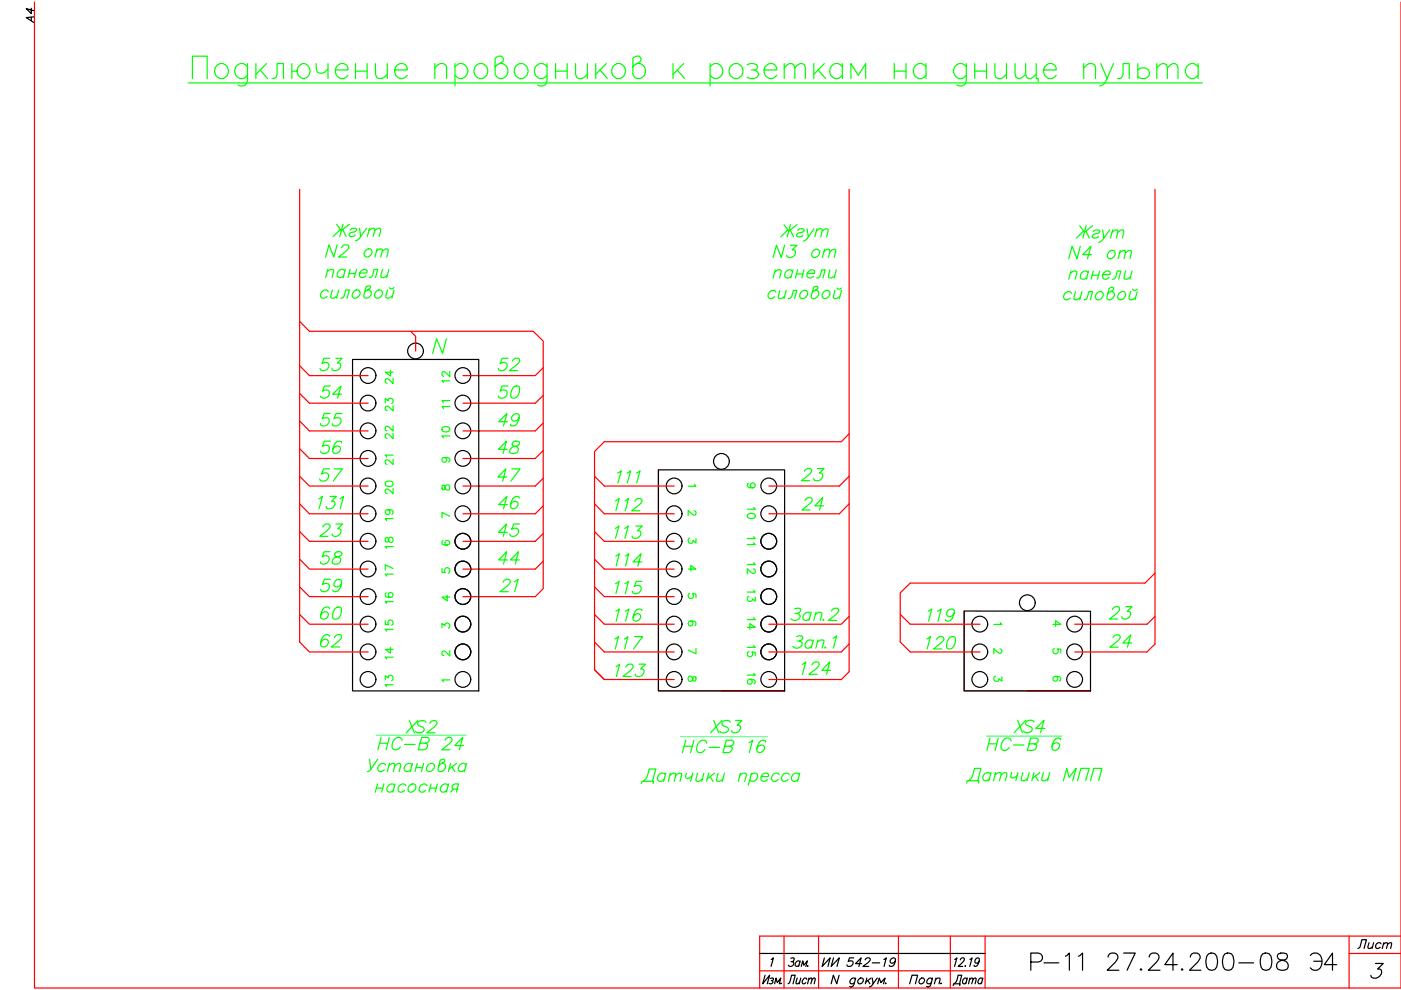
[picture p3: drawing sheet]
<svg xmlns="http://www.w3.org/2000/svg" width="297mm" height="210mm" viewBox="0 0 297 210" stroke-linecap="round" stroke-linejoin="round" font-family="sans-serif">
<path d="M7.3 .4v209.1h153.8M297 .4v209.1h-135.9M166.2 198.5v11M173.6 198.5v11M190.5 198.5v11M201.5 198.5v11M208.9 198.5v11M297 198.5h-135.9v11M161.1 205.8h47.8M286 202.2h11" fill="none" stroke="#f00" stroke-width=".25"/>
<g fill="none" stroke="#000" stroke-width=".25">
<path d="M161.1 202.2h47.8M162.2 206.8l-.5 1.8 1.5-1.8-.5 1.8M163.4 207.4h.6a.39 .39 0 0 1-.5 .5M163.5 203.4l.5-.3-.5 1.8M163.7 207.9l.2 .4-.2 .2h-.6M164.2 208.6l.3-1.2 .3 .9 .8-.9-.4 1.2M167.7 203.2h.7l-.1 .5-.3 .2a.58 .58 0 0 1 0 .9 .58 .58 0 0 1-.8-.1M167.7 203.9h.3M169.6 204a.6 .6 0 0 0-.8-.1 .6 .6 0 0 0-.2 .8l.4 .2 .4-.2M169.7 203.7l-.4 1.2M169.9 204.9l.3-1.2 .2 1 .8-1-.4 1.2M177.9 206.8l-.5 1.8-.7-1.8-.5 1.8"/>
<path d="M181.3 207.7a.64 .64 0 0 0-.9-.1 .64 .64 0 0 0 .1 1l.7-.3M181.4 207.4l-.4 1.4a.6 .6 0 0 1-.7 .4l-.1-.1M182.1 207.7a.54 .54 0 0 1 .4-.3 .54 .54 0 0 1 .5 .3 .68 .68 0 0 1-.3 .7 .68 .68 0 0 1-.8-.1zM183.8 207.4l-.3 1.2M184 207.9l.4 .7M184.7 207.4l-1.2 .9M184.9 207.4l.2 1.2 .9-1.2M185.1 208.6l-.2 .4-.6 .2M186.1 208.6l.3-1.2 .4 .9 .8-.9-.3 1.2M187.8 208.4l-.1 .2 .2-.1M192.9 208.6l.5-1.8h1.1l-.4 1.8M195 207.7a.6 .6 0 0 1 .9-.3 .68 .68 0 0 1-.1 1 .68 .68 0 0 1-1-.1z"/>
<path d="M197.6 207.7a.64 .64 0 0 0-.9-.1 .64 .64 0 0 0 .1 1l.7-.3M197.7 207.4l-.4 1.4a.58 .58 0 0 1-.8 .3M198.3 207.7l.6-.3h.4l-.2 1.2M198.4 207.4l-.3 1.2M202.4 203.4l.5-.3-.5 1.8M203.6 203.5l.4-.4 .5 .2-.2 .5-1.2 1.1h1M205.6 203.4l.5-.3-.5 1.8M207.6 203.7l-.1 .3a.46 .46 0 0 1-.7 .1 .66 .66 0 0 1 0-.7 .66 .66 0 0 1 .7-.2 1.42 1.42 0 0 1-.8 1.7l-.2-.1v-.1"/>
</g>
<!-- layer: 1-DIM -->
<path d="M39.9 17.6h215" fill="none" stroke="#0f0" stroke-width=".25"/>
<!-- layer: 0 -->
<g fill="none" stroke="#000" stroke-width=".25">
<path d="M74.7 76.2h26.8v70.3h-26.8zM139.6 99.6h26.8v46.9h-26.8zM204.4 129.6h26.8v16.9h-26.8z"/>
<circle cx="78" cy="79.6" r="1.67"/>
<circle cx="88.1" cy="74.4" r="1.67"/>
<circle cx="98.1" cy="79.6" r="1.67"/>
<circle cx="78" cy="85.5" r="1.67"/>
<circle cx="78" cy="91.3" r="1.67"/>
<circle cx="78" cy="97.2" r="1.67"/>
<circle cx="98.1" cy="97.2" r="1.67"/>
<circle cx="98.1" cy="85.5" r="1.67"/>
<circle cx="98.1" cy="91.3" r="1.67"/>
<circle cx="153" cy="97.8" r="1.67"/>
<circle cx="78" cy="103" r="1.67"/>
<circle cx="78" cy="114.8" r="1.67"/>
<circle cx="78" cy="108.9" r="1.67"/>
<circle cx="98.1" cy="114.8" r="1.67"/>
<circle cx="98.1" cy="103" r="1.67"/>
<circle cx="98.1" cy="108.9" r="1.67"/>
<circle cx="142.9" cy="114.8" r="1.67"/>
<circle cx="142.9" cy="108.9" r="1.67"/>
<circle cx="142.9" cy="103" r="1.67"/>
<circle cx="163" cy="103" r="1.67"/>
<circle cx="163" cy="114.8" r="1.67"/>
<circle cx="163" cy="108.9" r="1.67"/>
<circle cx="78" cy="138.2" r="1.67"/>
<circle cx="78" cy="132.3" r="1.67"/>
<circle cx="78" cy="126.5" r="1.67"/>
<circle cx="78" cy="120.6" r="1.67"/>
<circle cx="98.1" cy="120.6" r="1.67"/>
<circle cx="98.1" cy="138.2" r="1.67"/>
<circle cx="98.1" cy="126.5" r="1.67"/>
<circle cx="98.1" cy="132.3" r="1.67"/>
<circle cx="142.9" cy="138.2" r="1.67"/>
<circle cx="142.9" cy="132.3" r="1.67"/>
<circle cx="142.9" cy="126.5" r="1.67"/>
<circle cx="142.9" cy="120.6" r="1.67"/>
<circle cx="163" cy="132.3" r="1.67"/>
<circle cx="163" cy="120.6" r="1.67"/>
<circle cx="163" cy="126.5" r="1.67"/>
<circle cx="163" cy="138.2" r="1.67"/>
<circle cx="207.7" cy="138.2" r="1.67"/>
<circle cx="207.7" cy="132.3" r="1.67"/>
<circle cx="217.8" cy="127.8" r="1.67"/>
<circle cx="227.8" cy="138.2" r="1.67"/>
<circle cx="227.8" cy="132.3" r="1.67"/>
<circle cx="78" cy="144.1" r="1.67"/>
<circle cx="98.1" cy="144.1" r="1.67"/>
<circle cx="142.9" cy="144.1" r="1.67"/>
<circle cx="163" cy="144.1" r="1.67"/>
<circle cx="207.7" cy="144.1" r="1.67"/>
<circle cx="227.8" cy="144.1" r="1.67"/>
</g>
<g fill="none" stroke="#f00" stroke-width=".25">
<path d="M63.5 40.1v96l2.1 2.1h12.4M180 40.1v102.3l-1.6 1.7h-15.4M244.9 40.1v96.4l-1.7 1.7h-15.3M63.5 68.1l2.1 2.1h47.5l2.1 2.1v52.5l-1.7 1.7h-15.3M63.5 77.5l2.1 2.1h12.4M115.2 77.9l-1.7 1.7h-15.3M63.5 95.1l2.1 2.1h12.4M63.5 89.3l2.1 2.1h12.4M63.5 83.4l2.1 2.1h12.4M115.2 95.5l-1.7 1.7h-15.3M115.2 89.7l-1.7 1.7h-15.3M115.2 83.8l-1.7 1.7h-15.3"/>
<path d="M139.6 99.6v46.9h26.8h-13.4M180 92l-1.6 1.7h-50.3l-2 2v46.3l2 2.1M63.5 118.5l2.1 2.2h12.4M63.5 101l2.1 2.1h12.4M63.5 112.7l2.1 2.1h12.4M63.5 106.8l2.1 2.1h12.4M115.2 119l-1.7 1.7h-15.3M115.2 113.1l-1.7 1.7h-15.3M115.2 101.4l-1.7 1.7h-15.3M115.2 107.2l-1.7 1.7h-15.3M126.1 118.5l2 2.2h14.8M126.1 112.7l2 2.1h14.8"/>
<path d="M126.1 101l2 2.1h14.8M126.1 106.8l2 2.1h14.8M180 101l-2 2.1h-15M180 106.8l-2 2.1h-15M63.5 124.4l2.1 2.1h12.4M63.5 130.3l2.1 2h12.4M126.1 124.4l2 2.1h14.8M126.1 136.1l2 2.1h14.8M126.1 130.3l2 2h14.8M163 138.2h15.4M180 130.7l-1.6 1.6h-15.4M190.9 130.3l2.1 2h14.8"/>
<path d="M204.4 129.6v16.9h26.8h-13.4M244.9 121.5l-2.1 2.1h-49.8l-2.1 2.1v10.4l2.1 2.1h14.8M244.9 130.7l-1.7 1.6h-15.3M126.1 142l2 2.1M128.1 144.1h14.8"/>
</g>
<!-- layer: Layer1 -->
<path d="M79.7 155.9h19.1M144.3 156.2h18.4M209.2 156.1h16" fill="none" stroke="#0ff" stroke-width=".25"/>
<g fill="none" stroke="#0f0" stroke-width=".25">
<path d="M69.4 57.6l.7-.5 .6 .1-.3 1.7M69.5 57.1l-.5 1.8M71.4 47.6l.9 1.3 1.8-1.3M71.5 51.9l-.7 2.6-1-2.6-.8 2.6M72.2 48.7l-1.6 1.4M72.3 48.9h.1M72.4 52.5l.1-.1a.94 .94 0 0 1 1.4-.3 .97 .97 0 0 1-.6 1.2l-1.5 1.2h1.7M72.7 48.7l.7 1.4M72.7 47.6l-.7 2.5M73.1 57.5a.91 .91 0 0 0-1-.3 .91 .91 0 0 0-.6 .9 .64 .64 0 0 0 .3 .7 .64 .64 0 0 0 .7-.1l.4-.2M73.2 57.1l-.4 1.8M74 58h1.4"/>
<path d="M74.2 48.8a.83 .83 0 0 1 1.4 0l-.4 .4-.7 .1a.55 .55 0 0 0-.5 .7 1.04 1.04 0 0 0 1.3-.2M74.2 57.1l-.4 1.8M75.6 57.1l-.5 1.8M76.2 48.4l.3 1.7 1.2-1.7M76.3 57.9h1.5a.48 .48 0 0 0-.3-.8 .99 .99 0 0 0-1.2 .6 .99 .99 0 0 0 .3 1.2h.4l.6-.4M76.5 50.1a1.35 1.35 0 0 1-1.1 .9M77.5 53.1a.76 .76 0 0 1 1.2-.2 .76 .76 0 0 1-.1 1.2 .79 .79 0 0 1-1.4 0v-.3zM78.2 48.9l.8-.5 .4 .1-.3 1.6M78.3 58.9l.5-.2 .2-.4 .3-1.2h.8l-.5 1.8M78.3 48.4l-.4 1.7M79.4 48.9l.8-.5 .5 .1v.4l-.3 1.2M79.8 53.3l.8-.5 .5 .1-.4 1.6"/>
<path d="M80 52.8l-.5 1.7M81.1 53.3l.7-.5 .5 .1v.4l-.3 1.2M81.1 57.1l-.3 1.6 .6 .2 .7-.6M82.5 57.1l-.5 1.8M164.2 57.7l.8-.5 .6 .1-.3 1.6M164.4 57.2l-.5 1.7M166.2 47.6l1 1.4 1.8-1.4M166.4 52l-.8 2.6-1-2.6-.7 2.6M167 48.7l-1.4 1.5M167.2 49h.1M167.5 48.7l.8 1.5M167.6 52h1.4l-1 1 .6 .1a1.09 1.09 0 0 1-.4 1.3 1.09 1.09 0 0 1-1.3 0l-.1-.3"/>
<path d="M167.6 47.6l-.7 2.6M168 57.6a.91 .91 0 0 0-1.1-.3 .91 .91 0 0 0-.5 .9l.2 .6a.9 .9 0 0 0 1.2-.2M168.1 57.2l-.4 1.7M168.9 58.1h1.4M169.1 57.2l-.5 1.7M169.1 48.9a.98 .98 0 0 1 1.4-.3l-.2 .5-1.2 .4-.2 .4a.83 .83 0 0 0 1.4 0M170.5 57.2l-.5 1.7M171.1 48.5l.3 1.7 1.2-1.7M171.1 58h1.6a.54 .54 0 0 0-.3-.8 1.19 1.19 0 0 0-1.3 1.4 .83 .83 0 0 0 1.4 0M171.4 50.2a1.5 1.5 0 0 1-1.1 .9M172.4 53.2a.82 .82 0 0 1 1.4 0 1 1 0 0 1-.5 1.2 1 1 0 0 1-1.2-.2v-.3zM173.1 49l.7-.5 .5 .1-.3 1.6"/>
<path d="M173.1 58.9l.6-.1 .5-1.6h.7l-.4 1.7M173.2 48.5l-.5 1.7M174.3 49l.8-.5 .4 .1 .1 .4-.4 1.2M174.7 53.4l.8-.6 .4 .2 .1 .4-.4 1.2M174.8 52.8l-.4 1.8M176 53.4l.7-.6 .5 .2-.3 1.6M176 57.2l-.3 1.6 .6 .1 .7-.4M177.3 57.2l-.4 1.7M226.9 58l.8-.5 .6 .1-.3 1.6M227.1 57.5l-.5 1.7M228.9 47.9l1 1.3 1.7-1.3M229.1 52.2l-.8 2.6-1-2.6-.7 2.6"/>
<path d="M229.7 49l-1.5 1.5M229.9 49.2h.1M230.2 49l.8 1.5M230.3 47.9l-.7 2.6M230.7 57.8a.91 .91 0 0 0-1-.3 .91 .91 0 0 0-.6 .9v.5a.78 .78 0 0 0 1.3-.1M230.8 57.5l-.5 1.7M231.4 54h-1.8l1.7-1.8-.7 2.6M231.5 58.3h1.4M231.8 49.1a.83 .83 0 0 1 1.4 0l-.5 .4-.9 .3-.3 .3 .1 .2a.98 .98 0 0 0 1.3-.2M231.8 57.5l-.5 1.7M233.2 57.5l-.5 1.7M233.8 48.7l.2 1.8 1.3-1.8"/>
<path d="M233.8 58.2h1.5a.48 .48 0 0 0-.3-.7 .99 .99 0 0 0-1.1 .5 .99 .99 0 0 0 .3 1.2h.4l.5-.4M234 50.5a1.35 1.35 0 0 1-1.1 .9M235.1 53.5a.72 .72 0 0 1 .9-.4 .72 .72 0 0 1 .4 1 .81 .81 0 0 1-.8 .7 .81 .81 0 0 1-.8-.7zM235.8 49.2l.7-.5 .5 .2-.3 1.6M235.8 59.2l.5-.1 .3-.4 .3-1.2h.7l-.4 1.7M235.9 48.7l-.5 1.8M237 49.2l.8-.5 .4 .2 .1 .3-.4 1.3M237.4 53.6l.8-.5 .4 .1-.3 1.6M237.5 53.1l-.4 1.7M238.6 53.6l.8-.5 .4 .1 .1 .4-.3 1.2M238.7 57.5l-.4 1.6 .6 .1 .8-.5M240 57.5l-.4 1.7"/>
<path d="M69.6 61.9a.94 .94 0 0 0-1.1-.4 .94 .94 0 0 0-.6 1l.1 .3a.74 .74 0 0 0 .7 .5 .74 .74 0 0 0 .6-.5M70.5 61.5l-.4 1.6 .6 .1 .8-.5M71.8 61.5l-.4 1.7M72.2 63.2l.6-.1 .5-1.6h.8l-.5 1.7M75 61.9a.79 .79 0 0 1 1.3 0 1.06 1.06 0 0 1-.3 1 1.06 1.06 0 0 1-1.1 .2 .88 .88 0 0 1 .1-1.2zM77.9 61.5h.4a.94 .94 0 0 1 .2 1.3 .94 .94 0 0 1-1.3 .2l.4-2.2a.68 .68 0 0 1 .9-.1l-.1 .5-1.1 .7M79.7 61.9a.76 .76 0 0 1 1.2-.3 .76 .76 0 0 1-.1 1.2 .72 .72 0 0 1-1 .4 .72 .72 0 0 1-.3-1zM82.2 61.5l-.4 1.2 .1 .4 .6 .1 .7-.5M82.5 61l.1 .1a.68 .68 0 0 0 1-.1M83.6 61.5l-.5 1.7M94.6 71.8l-.8 3.1-1.2-3.1-.9 3.1M164.5 61.9a.91 .91 0 0 0-1.1-.3 .91 .91 0 0 0-.6 1 .64 .64 0 0 0 .4 .7 .64 .64 0 0 0 .7-.1l.3-.3"/>
<path d="M165.3 61.6l-.3 1.6 .6 .1 .8-.5M166.7 61.6l-.5 1.7M167.1 63.3l.5-.1 .3-.4 .3-1.2h.7l-.4 1.7M169.8 61.9a.83 .83 0 0 1 1.4 0 1.1 1.1 0 0 1-1.5 1.3 1.01 1.01 0 0 1 .1-1.3zM172.8 61.6a.69 .69 0 0 1 .7 .2 .69 .69 0 0 1 .1 .8 .91 .91 0 0 1-1.6 .4l.5-2.1 .8-.2 .1 .4-.1 .2-1.1 .6M174.6 61.9a.82 .82 0 0 1 1.4 0 1.1 1.1 0 0 1-1.5 1.3 .88 .88 0 0 1 .1-1.3zM177 61.6l-.3 1.6a1.01 1.01 0 0 0 1.4-.4M177.4 61.1a.56 .56 0 0 0 1 0M178.4 61.6l-.4 1.7M227.2 62.2a.94 .94 0 0 0-1.1-.3 .94 .94 0 0 0-.6 .9v.4a.74 .74 0 0 0 .7 .4 .74 .74 0 0 0 .7-.4M228 61.8l-.3 1.6 .6 .2 .8-.6M229.4 61.8l-.5 1.8"/>
<path d="M229.8 63.6l.5-.2 .6-1.6h.7l-.4 1.8M232.5 62.2a.79 .79 0 0 1 1.4 0 1.06 1.06 0 0 1-.4 1.1 1.06 1.06 0 0 1-1.1 .1 .87 .87 0 0 1 .1-1.2zM235.5 61.8h.4a.94 .94 0 0 1 .1 1.3 .94 .94 0 0 1-1.3 .2l.4-2.1a.68 .68 0 0 1 1-.1l-.1 .5-1.1 .6M237.3 62.2a.72 .72 0 0 1 .9-.4 .72 .72 0 0 1 .4 1 .81 .81 0 0 1-.8 .8 .81 .81 0 0 1-.8-.8zM239.7 61.8l-.3 1.2v.4l.6 .2 .8-.6M240.1 61.3l.1 .1a.68 .68 0 0 0 .9-.1M241.1 61.8l-.4 1.8M78.3 161l.3 2.1M79.8 167.1h1.4M80 166.2l-.4 1.8M80.1 161l-1.6 2.3-.6 .3M81.4 166.2l-.5 1.8"/>
<path d="M81.7 162.2a.91 .91 0 0 0-1-.3 .91 .91 0 0 0-.6 1v.3a.74 .74 0 0 0 .7 .5 .74 .74 0 0 0 .7-.5M82.5 162.4l.7-.5 .5 .1v.4l-.3 1.2M82.6 161.9l-.5 1.7M83.7 166.6a.91 .91 0 0 0-1.1-.3 .91 .91 0 0 0-.6 .9 .61 .61 0 0 0 .5 .8h.3l.6-.4M83.7 162.4l.7-.5 .5 .1v.4l-.3 1.2M83.8 166.2l-.5 1.8M86 166.6a.91 .91 0 0 0-1-.3 .91 .91 0 0 0-.6 .9 .63 .63 0 0 0 .3 .7 .63 .63 0 0 0 .8-.1l.3-.2M86.8 166.6a.83 .83 0 0 1 1.4 0 1.07 1.07 0 0 1-.4 1.1 1.07 1.07 0 0 1-1.1 .1 1.01 1.01 0 0 1 .1-1.2zM87.4 162.2a.94 .94 0 0 0-1.1-.3 .94 .94 0 0 0-.6 1l.2 .6a.86 .86 0 0 0 1.2-.3M87.4 161.9l-.4 1.7M88.2 162.7h1.4M88.5 161.9l-.5 1.7"/>
<path d="M89.8 161.9l-.4 1.7M90.5 166.6a.94 .94 0 0 0-1-.3 .94 .94 0 0 0-.7 .9l.1 .4a.74 .74 0 0 0 .7 .4 .74 .74 0 0 0 .6-.4M90.7 162.2a.82 .82 0 0 1 1.4 0 1.1 1.1 0 0 1-1.5 1.3 .88 .88 0 0 1 .1-1.3zM91.1 167.1h1.4M91.4 166.2l-.5 1.8M92.7 166.2l-.4 1.8M93.7 161.9h.4a.94 .94 0 0 1 .1 1.3 .94 .94 0 0 1-1.3 .1l.4-2.1a.68 .68 0 0 1 1-.1l-.2 .5-1 .6M95 166.6a.94 .94 0 0 0-1.1-.3 .94 .94 0 0 0-.6 .9l.2 .6a.86 .86 0 0 0 1.2-.2M95.1 166.2l-.5 1.8M95.5 161.9l-.4 1.7M95.8 162.6l.7 1M96.2 167.3l-.7 .7"/>
<path d="M96.8 161.9l-1.6 1.2M96.9 167.3l-.9-.1-.2-.5 .7-.5h.7l-.4 1.8M98.8 162.2a.91 .91 0 0 0-1.1-.3 .91 .91 0 0 0-.6 1l.3 .6a.86 .86 0 0 0 1.1-.3M98.9 161.9l-.4 1.7"/>
</g>
<!-- layer: 1-VIS -->
<path d="M87.1 70.2l1 1.1v3.1" fill="none" stroke="#f00" stroke-width=".25"/>
<text font-size="10.6" fill="#0f0" x="39.2" y="19.4">Подключение проводников к розеткам на днище пульта</text>
<text font-size="7.5" x="217.7" y="207.1">Р-11 27.24.200-08 Э4</text>
<g font-size="6.6" fill="#0f0">
<text x="135.1" y="167.6">Датчики пресса</text>
<text x="203.9" y="167.2">Датчики МПП</text>
</g>
<g font-size="6.2" fill="#0f0">
<text x="67" y="85.7">54</text>
<text x="104.8" y="85.7">50</text>
<text x="67" y="103.4">57</text>
<text x="104.8" y="103.4">47</text>
<text x="130.2" y="103.7">111</text>
<text x="67" y="115">23</text>
<text x="104.8" y="115">45</text>
<text x="67" y="121">58</text>
<text x="104.8" y="121">44</text>
<text x="129.8" y="121.4">114</text>
<text x="67" y="132.6">60</text>
<text x="234.2" y="132.6">23</text>
<text x="129.5" y="139">117</text>
<text x="195.4" y="139">120</text>
<text x="169.3" y="144.3">124</text>
<text x="143.9" y="160.9">HC-B 16</text>
<text x="149.9" y="156.6">ХS3</text>
<text x="214.1" y="156.6">ХS4</text>
</g>
<text font-size="6.2" x="289.6" y="208.5">3</text>
<g font-size="5.7" fill="#0f0">
<text x="67" y="79.7">53</text>
<text x="104.8" y="79.7">52</text>
<text x="67" y="91.4">55</text>
<text x="104.8" y="91.4">49</text>
<text x="67" y="97.4">56</text>
<text x="104.8" y="97.4">48</text>
<text x="169" y="103">23</text>
<text x="66.7" y="109">131</text>
<text x="104.8" y="109">46</text>
<text x="129.5" y="109.4">112</text>
<text x="169" y="109.4">24</text>
<text x="129.5" y="115.4">113</text>
<text x="67" y="126.6">59</text>
<text x="105.1" y="126.6">21</text>
<text x="129.5" y="127">115</text>
<text x="129.8" y="133">116</text>
<text x="166.9" y="132.6">Зап.2</text>
<text x="195.8" y="133">119</text>
<text x="67" y="138.3">62</text>
<text x="167.2" y="138.6">Зап.1</text>
<text x="234.6" y="138.3">24</text>
<text x="129.8" y="144.6">123</text>
<text x="79.4" y="160.2">HC-B 24</text>
<text x="85.4" y="156.6">ХS2</text>
<text x="208.5" y="160.2">HC-B 6</text>
</g>
<g font-size="5.3">
<text x="287.2" y="202.5">Лист</text>
<text x="201.1" y="210.3">Дата</text>
</g>
<g font-size="4.9">
<text x="8.5" y="6" transform="rotate(-90 8.5 6)">А4</text>
<text x="166.2" y="209.9">Лист</text>
<text x="173.6" y="206">ИИ 542-19</text>
</g>
<g font-size="4.9" fill="#0f0">
<text x="84.7" y="82.6" transform="rotate(-90 84.7 82.6)">24</text>
<text x="96.7" y="82.2" transform="rotate(-90 96.7 82.2)">12</text>
<text x="84.7" y="88.2" transform="rotate(-90 84.7 88.2)">23</text>
<text x="92.8" y="87.8">11</text>
<text x="84.7" y="94.2" transform="rotate(-90 84.7 94.2)">22</text>
<text x="96.7" y="94.2" transform="rotate(-90 96.7 94.2)">10</text>
<text x="84.7" y="99.8" transform="rotate(-90 84.7 99.8)">21</text>
<text x="84.7" y="105.8" transform="rotate(-90 84.7 105.8)">20</text>
<text x="84.7" y="111.5" transform="rotate(-90 84.7 111.5)">19</text>
<text x="84.7" y="117.5" transform="rotate(-90 84.7 117.5)">18</text>
<text x="84.7" y="123.5" transform="rotate(-90 84.7 123.5)">17</text>
<text x="84.7" y="129.1" transform="rotate(-90 84.7 129.1)">16</text>
<text x="84.7" y="135.1" transform="rotate(-90 84.7 135.1)">15</text>
<text x="84.7" y="141.1" transform="rotate(-90 84.7 141.1)">14</text>
<text x="84.7" y="146.8" transform="rotate(-90 84.7 146.8)">13</text>
</g>
<g font-size="4.4" fill="#0f0">
<text x="92.8" y="111.1">7</text>
<text x="161.2" y="111.1" transform="rotate(-90 161.2 111.1)">10</text>
<text x="161.2" y="116.8" transform="rotate(-90 161.2 116.8)">11</text>
<text x="145" y="122.4">4</text>
<text x="161.2" y="122.8" transform="rotate(-90 161.2 122.8)">12</text>
<text x="92.8" y="128.8">4</text>
<text x="161.2" y="128.8" transform="rotate(-90 161.2 128.8)">13</text>
<text x="161.2" y="134.8" transform="rotate(-90 161.2 134.8)">14</text>
<text x="222.2" y="134.1">4</text>
<text x="92.8" y="140.4">2</text>
<text x="161.2" y="140.4" transform="rotate(-90 161.2 140.4)">15</text>
<text x="161.2" y="146.4" transform="rotate(-90 161.2 146.4)">16</text>
</g>
<g font-size="4" fill="#0f0">
<text x="92.8" y="99.1">9</text>
<text x="92.8" y="105.1">8</text>
<text x="157.7" y="104.8">9</text>
<text x="145" y="110.4">2</text>
<text x="92.8" y="116.8">6</text>
<text x="145" y="116.4">3</text>
<text x="92.8" y="122.8">5</text>
<text x="145" y="128.1">5</text>
<text x="92.8" y="134.4">3</text>
<text x="145" y="134.1">6</text>
<text x="145" y="139.7">7</text>
<text x="209.9" y="139.7">2</text>
<text x="222.2" y="139.7">5</text>
<text x="145" y="145.7">8</text>
<text x="209.9" y="145.7">3</text>
<text x="222.2" y="145.7">6</text>
</g>
<g font-size="3.1" fill="#0f0">
<text x="145" y="104.4">1</text>
<text x="209.9" y="133.7">1</text>
<text x="92.8" y="145.7">1</text>
</g>
</svg>
